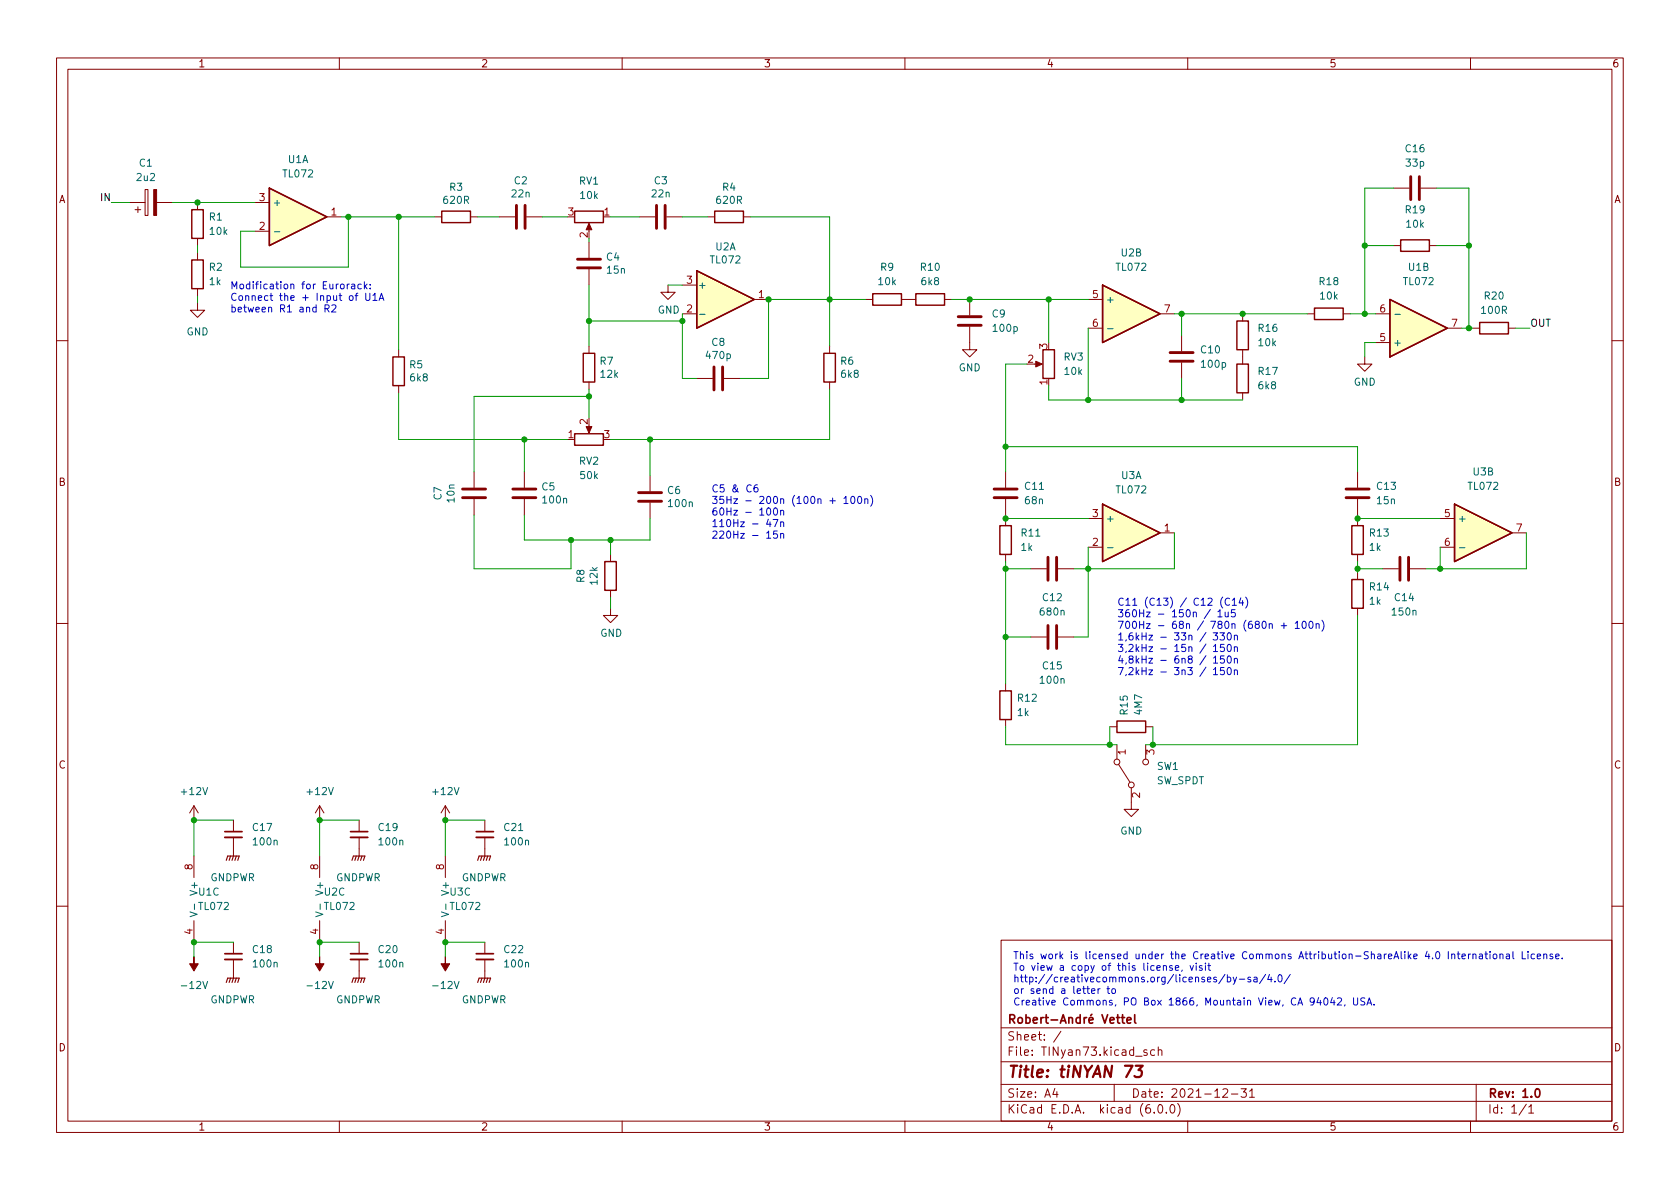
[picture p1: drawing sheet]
<svg xmlns="http://www.w3.org/2000/svg" width="297mm" height="210mm" viewBox="0 0 297 210" stroke-linecap="round" stroke-linejoin="round" font-family="sans-serif">
<g fill="none" stroke="#840000" stroke-width=".18">
<path d="M10 10.2h277v190.1h-277zM12 12.2h273v186.1h-273zM60 10.2v2M110 10.2v2M160 10.2v2M210 10.2v2M260 10.2v2M22.9 35.8h2.8M23.9 37.1h1M24.4 36.6v1M25.7 33.5h.5v4.6h-.5zM27.7 35.8h2.8"/>
<path d="M34.9 35.8v1.3M45.1 35.8h2.5M57.8 38.3h2.5M76.8 38.3h1.3M83.2 38.3h1.3M88.3 38.3h2.8M93.1 38.3h2.8M104.1 39.9v1M113 38.3h2.8M117.9 38.3h2.7M125.1 38.3h1.3M131.4 38.3h1.3"/>
<path d="M246.4 33.3h2.8M251.2 33.3h2.8M34.9 53.6v1.3h1.3l-1.3 1.2-1.2-1.2h1.2M34.9 42.2v1.2M34.9 44.7v1.3M34.9 51v1.3M45.1 40.9h2.5M104.1 42.8v2.8M104.1 47.6v2.8M118.1 50.4v1.3h1.3l-1.3 1.3-1.3-1.3h1.3M120.6 55.5h2.6M120.6 50.4h2.6"/>
<path d="M133.3 53h2.6M153 53h1.3M159.4 53h2.5M167 53h1.3M171.4 57.8v4h1.3l-1.3 1.3-1.2-1.3h1.2M171.4 53v2.7M192.4 53h2.5M192.4 58h2.5M205.1 55.5h2.5M208.9 59.3v2.8M219.7 55.5v1.3M231.1 55.5h1.3"/>
<path d="M237.5 55.5h1.3M243.2 55.5h2.5M246.4 43.4h1.2M252.7 43.4h1.3M255.9 58h2.5M260.3 58h1.3M266.7 58h1.3M10 60.2h2M70.5 61.8v1.3M70.5 68.2v1.3M104.1 61.2v1.3M104.1 67.6v1.2"/>
<path d="M104.1 75.2v1M123.2 66.9h2.8M128 66.9h2.8M146.7 61.2v1.3M146.7 67.6v1.2M182.9 64.4h1M208.9 64.1v2.8M219.7 61.8v2.6M219.7 69.5v1.2M241.3 63.1v1.3h1.3l-1.3 1.3-1.3-1.3h1.3M243.2 60.6h2.5M285 60.2h2"/>
<path d="M83.8 83.4v2.8M83.8 88.3v2.8M92.7 83.4v2.8M92.7 88.3v2.8M107.9 98v1.3M114.9 84.1v2.8M114.9 88.9v2.8M177.8 83.4v2.8M177.8 88.3v2.8M177.8 91.7v1.3M177.8 98v1.3M192.4 91.7h2.5"/>
<path d="M192.4 96.8h2.5M205.1 94.2h2.5M240 83.4v2.8M240 88.3v2.8M240 91.7v1.3M240 98v1.3M254.6 91.7h2.6M254.6 96.8h2.6M267.3 94.2h2.6M10 110.2h2M107.9 107.6v1.2h1.3l-1.3 1.3-1.2-1.3h1.2M107.9 104.4v1.3"/>
<path d="M182.2 100.6h2.8M182.2 112.6h2.8M187.1 100.6h2.8M187.1 112.6h2.8M240 101.2v1.3M240 107.6v1.2M244.5 100.6h2.8M249.3 100.6h2.8M285 110.2h2M177.8 120.9v1.3M177.8 127.2v1.3M196.2 128.5h1.3"/>
<path d="M197.5 131.7v2.5M197.7 135.1l2.1 3.2M200 139.3v3.8h1.3l-1.3 1.3-1.2-1.3h1.2M202.6 131.7v2.5M202.6 128.5h1.2M34.3 142.5l-.8 1.3M34.3 142.5v2.5M34.3 151.4v3.8M34.3 142.5l.8 1.3M41.3 145v2.1M41.3 148.1v3.3M56.5 142.5l-.7 1.3"/>
<path d="M56.5 142.5v2.5M56.5 151.4v3.8M56.5 142.5l.8 1.3M63.5 145v2.1M63.5 148.1v3.3M78.7 142.5l-.7 1.3M78.7 142.5v2.5M78.7 151.4v3.8M78.7 142.5l.8 1.3M85.7 145v2.1M85.7 148.1v3.3M10 160.2h2"/>
<path d="M34.3 162.8v3.8M41.3 166.6v2.1M41.3 169.7v3.3M56.5 162.8v3.8M63.5 166.6v2.1M63.5 169.7v3.3M78.7 162.8v3.8M85.7 166.6v2.1M85.7 169.7v3.3M177 166.3h108v32h-108zM285 160.2h2M60 198.3v2"/>
<path d="M110 198.3v2M160 198.3v2M177 194.8h108M177 191.8h108M177 187.8h108M177 181.8h108M186.5 192.5l-.4 1h1M186.9 193v1M187.6 182.4l-1.3 1.9M197 191.8v3M202.8 185.7l-.4-.1-.2 .2 .1 .3 .5 .1v.4h-.6M204.1 196.7v.1"/>
<path d="M204.1 185.7l-.4-.1-.3 .3v.4l.2 .3h.5M204.8 185.8l.2-.2 .4 .1v.9M204.8 185.1v1.5M204.9 195.4l.2-.1a.81 .81 0 0 1 .6 .7 .81 .81 0 0 1-.3 .8h-.2a.81 .81 0 0 1-.6-.6 .81 .81 0 0 1 .3-.8zM206.2 196.7v.1M207.1 195.4l.1-.1a.81 .81 0 0 1 .6 .7 .81 .81 0 0 1-.3 .8h-.1a.81 .81 0 0 1-.6-.6 .81 .81 0 0 1 .3-.8zM208.2 195.1a1.72 1.72 0 0 1 0 2.3M210 198.3v2M216.2 192.7l.6-.2 .2 .2 .1 .3-1 1h1M217.7 193.5h1.2M219.4 192.5h1l-.5 .6 .4 .1v.7l-.2 .1h-.5l-.2-.1M220.9 193l.5-.5v1.5"/>
<path d="M220.9 194h.9M260 198.3v2M261 191.8v6.5M269.9 195.3l-1.3 1.9M270.3 195.8l.4-.5v1.5M270.3 196.8h.9"/>
<circle cx="197.5" cy="134.7" r=".51"/>
<circle cx="200" cy="138.8" r=".51"/>
<circle cx="202.6" cy="134.7" r=".51"/>
</g>
<g fill="none" stroke="#840000" stroke-width=".3">
<path d="M39.8 147.1h3M62 147.1h3M84.2 147.1h3M39.8 168.7h3M62 168.7h3M84.2 168.7h3M181.4 179.4v1.5M184.1 179.9v1M184.5 179.9l-.3 .1-.1 .2M184.8 179.9h.5M185 179.4v1.3l.3 .2M189 179.9v1"/>
<path d="M191 179.4v1.5M191.7 179.9v1M192.1 179.9l-.3 .1-.1 .2M193.1 179.4l-.3 .2M194.8 179.4l.5 1.5 .5-1.5M197.4 179.9h.6M197.6 179.4v1.3l.4 .2M198.3 179.9h.5M198.5 179.4v1.3l.3 .2M200.6 179.4v1.3l.2 .2M178.6 180.2l.7-.1 .1-.2-.1-.3-.2-.2h-.5v1.5M178.9 180.2l.5 .7"/>
<path d="M180.1 180.1l.2-.2 .4 .2 .1 .5-.2 .3h-.3l-.2-.1zM181.4 180l.4-.1 .3 .3v.4l-.1 .3h-.6M182.7 180.4l.7-.1-.1-.3-.4-.1-.2 .2 .1 .8h.5M185.8 180.4h1.2M187.5 180.9l.5-1.5 .5 1.5M187.6 180.5h.7M189 180.1l.2-.2 .4 .1v.9M191 180l-.4-.1-.3 .3v.4l.1 .3h.6M192.6 180.4l.7-.1-.1-.3-.4-.1-.2 .2v.8h.6M196.3 180.4l.7-.1-.1-.3-.4-.1-.2 .2v.8h.6M199.3 180.4l.7-.1-.1-.3-.4-.1-.2 .2v.8h.6M271.6 192.6l.2-.1a.82 .82 0 0 1 .6 .7 .82 .82 0 0 1-.3 .8h-.2a.81 .81 0 0 1-.6-.6 .81 .81 0 0 1 .3-.8z"/>
</g>
<path d="M198.9 188.5h1.3l-1.1 2M200.8 188.5h1.2l-.7 .7h.3l.2 .2 .1 .2-.2 .7-.3 .2h-.6l-.2-.2" fill="none" stroke="#840000" stroke-width=".4"/>
<g fill="none" stroke="#840000" stroke-width=".25">
<path d="M33.9 37.1h2v5.1h-2zM47.6 33.3l10.2 5-10.2 5.1zM78.1 37.3h5.1v2.1h-5.1zM101.6 37.3h5.1v2.1h-5.1zM126.4 37.3h5v2.1h-5zM33.9 46h2v5h-2zM123.2 47.9l10.1 5.1-10.1 5zM154.3 51.9h5.1v2.1h-5.1zM161.9 51.9h5.1v2.1h-5.1zM194.9 50.4l10.2 5.1-10.2 5.1zM218.7 56.8h2v5h-2zM232.4 54.5h5.1v2h-5.1z"/>
<path d="M245.7 53l10.2 5-10.2 5.1zM247.6 42.4h5.1v2h-5.1zM261.6 57h5.1v2h-5.1zM69.5 63.1h2v5.1h-2zM101.6 76.7h5.1v2h-5.1zM103.1 62.5h2.1v5.1h-2.1zM145.7 62.5h2v5.1h-2zM184.4 61.8h2v5.1h-2zM218.7 64.4h2v5.1h-2zM106.9 99.3h2.1v5.1h-2.1zM176.8 93h2v5h-2zM194.9 89.1l10.2 5.1-10.2 5.1z"/>
<path d="M239 93h2v5h-2zM257.2 89.1l10.1 5.1-10.1 5.1zM239 102.5h2v5.1h-2zM176.8 122.2h2v5h-2zM197.5 127.5h5.1v2h-5.1z"/>
</g>
<g fill="none" stroke="#840000" stroke-width=".51">
<path d="M91.3 36.3v4.1M92.8 36.3v4.1M116.1 36.3v4.1M117.6 36.3v4.1M249.4 31.2v4.1M251 31.2v4.1M102.1 47.4h4.1M102.1 45.8h4.1M169.4 57.5h4.1M169.4 56h4.1M126.2 64.9v4.1M127.8 64.9v4.1"/>
<path d="M206.9 63.9h4M206.9 62.4h4M81.8 88h4.1M81.8 86.5h4.1M90.7 88h4M90.7 86.5h4M112.9 88.6h4.1M112.9 87.1h4.1M175.8 88h4M175.8 86.5h4M185.3 98.5v4.1M186.8 98.5v4.1"/>
<path d="M238 88h4.1M238 86.5h4.1M247.5 98.5v4.1M249 98.5v4.1M185.3 110.6v4.1M186.8 110.6v4.1"/>
</g>
<path d="M48.5 41h1M123.7 55.6h1M195.8 58.1h1M246.6 55.6h1M195.8 96.9h1M258.1 96.9h.9M34.4 159.9v.9M56.6 159.9v.9M78.8 159.9v.9M33.6 161.3l1.3 .4-1.3 .4M55.8 161.3l1.3 .4-1.3 .4M78 161.3l1.3 .4-1.3 .4" fill="none" stroke="#006464" stroke-width=".18"/>
<path d="M39.8 148.1h3M62 148.1h3M84.2 148.1h3M39.8 169.7h3M62 169.7h3M84.2 169.7h3" fill="none" stroke="#840000" stroke-width=".33"/>
<g fill="none" stroke="#840000" stroke-width=".2">
<path d="M40 152.1l.3-.7h2l-.3 .7M40.8 151.4l-.3 .7M41.3 151.4l-.3 .7M41.8 151.4l-.3 .7M62.2 152.1l.3-.7h2l-.2 .7M63 151.4l-.3 .7M63.5 151.4l-.3 .7M64 151.4l-.2 .7M84.5 152.1l.2-.7h2l-.2 .7M85.2 151.4l-.2 .7M85.7 151.4l-.2 .7M86.2 151.4l-.2 .7"/>
<path d="M40 173.7l.3-.7h2l-.3 .7M40.8 173l-.3 .7M41.3 173l-.3 .7M41.8 173l-.3 .7M62.2 173.7l.3-.7h2l-.2 .7M63 173l-.3 .7M63.5 173l-.3 .7M64 173l-.2 .7M84.5 173.7l.2-.7h2l-.2 .7M85.2 173l-.2 .7M85.7 173l-.2 .7M86.2 173l-.2 .7"/>
</g>
<g fill="#840000" stroke="#840000" stroke-width=".18">
<path d="M56.5 169.2v1.2h.8l-.8 1.3-.7-1.3h.7z"/>
<path d="M34.3 169.2v1.2h.8l-.8 1.3-.8-1.3h.8z"/>
<path d="M78.7 169.2v1.2h.8l-.8 1.3-.7-1.3h.7z"/>
<path d="M27.2 33.5h.5v4.6h-.5z"/>
<path d="M103.6 75.4h1l-.5 1.2z"/>
<path d="M104.1 39.5l.5 1.1h-1z"/>
<path d="M183.1 63.9l1.2 .5-1.2 .5z"/>
</g>
<g fill="#ffffc2" stroke="#ffffc2" stroke-width=".18">
<path d="M257.2 89.1l10.1 5.1-10.1 5.1z"/>
<path d="M245.7 53l10.2 5-10.2 5.1z"/>
<path d="M47.6 33.3l10.2 5-10.2 5.1z"/>
<path d="M123.2 47.9l10.1 5.1-10.1 5z"/>
<path d="M194.9 89.1l10.2 5.1-10.2 5.1z"/>
<path d="M194.9 50.4l10.2 5.1-10.2 5.1z"/>
</g>
<g fill="none" stroke="#0000c2" stroke-width=".18">
<path d="M57.5 54.6l.6-.1 .1-.2-.1-.3-.6-.1v1.3M57.8 54.6l.4 .6M58.7 54l.5-.1 .2 .4-.8 .9h.8M61.4 50.2v.9M61.8 50.2l-.4 .3M62.2 50.3h.5v.8M62.7 50.5l-.4 .1-.2 .2 .2 .3 .4-.1M62.8 52.3h.5M63.3 51.9l-.3 .1v1.1M63.9 50.3l-.4-.1-.2 .3 .1 .5h.5M64.4 49.8v1.3M64.5 50.6l.4 .5"/>
<path d="M64.7 51.9v1l.2 .2h.2l.3-.2v-1M64.9 50.2l-.5 .5M65.5 51v.1M65.5 50.3v.1M65.9 52.2l.4-.3v1.2M65.9 53.1h.8M67 53.1l.4-1.2 .5 1.2M67.1 52.8h.6M133.9 85.7l-.4 .1a.86 .86 0 0 0 0 1.2l.5-.1v-.4l-.2-.3h-.3l-.2 .3M135.5 94.3l.4-.4v1.3M135.5 95.2h.8M135.7 89.9l.1-.1a.68 .68 0 0 1 .5 .7 .68 .68 0 0 1-.5 .6l-.1-.1-.2-.4z"/>
<path d="M135.8 91.8l-.3 .9h.8M136.1 92.3v.8M136.7 91.9h.8l-.5 1.2M136.9 89.9l.2-.1a.68 .68 0 0 1 .4 .7 .68 .68 0 0 1-.4 .6 .84 .84 0 0 1-.2-1.2zM137.4 93.9h-.6v.6l.1-.1 .5 .1 .1 .1-.1 .5-.2 .1-.4-.1M138 90.4l.2-.2 .3 .1 .1 .8M138 92.4l.2-.1h.3l.1 .8M138 94.5l.2-.2 .3 .1 .1 .8M138 90.2v.9M138 92.3v.8M138 94.3v.9M146.7 88.6h1"/>
<path d="M149.2 88.1l.4-.3v1.2M149.2 89h.7M150.6 87.8h.1a.68 .68 0 0 1 .5 .6 .68 .68 0 0 1-.5 .6 .84 .84 0 0 1-.1-1.2zM151.8 87.9l.1-.1a.68 .68 0 0 1 .5 .6 .68 .68 0 0 1-.5 .6l-.1-.1-.2-.3zM152.9 88.3l.2-.1 .3 .1v.7M152.9 88.2v.8M153.9 87.6a1.46 1.46 0 0 1 0 1.9M214 107.8l-1.1 1.6M214.5 111.9h.8l-.4 .5 .3 .1v.6l-.2 .1-.5-.1M214.6 114.3l.3-.4v1.3M214.6 116.4l.3-.4v1.3M214.6 118.4l.3-.4v1.3"/>
<path d="M214.6 115.2h.7M214.6 117.3h.7M214.6 119.3h.7M215.3 108.2l.4-.4v1.3M215.3 109.1h.8M215.7 111.9h.8l-.4 .5 .3 .1v.6l-.2 .1-.5-.1M216.2 105.6a1.46 1.46 0 0 0 0 1.9M216.4 113.9h-.6v.7l.1-.2 .5 .1 .1 .2-.1 .4-.2 .1-.4-.1M216.4 116h-.6v.6l.1-.1h.5l.1 .2-.1 .4-.2 .2-.4-.2M216.4 118h-.6v.6l.1-.1 .5 .1 .1 .2-.1 .4-.2 .1-.4-.1M216.6 108.2l.1 .8 .3 .1 .2-.1M217.2 112l.1-.1a.68 .68 0 0 1 .4 .6 .68 .68 0 0 1-.4 .7 .84 .84 0 0 1-.1-1.2z"/>
<path d="M217.2 114l.1-.1a.68 .68 0 0 1 .4 .7 .68 .68 0 0 1-.4 .6 .84 .84 0 0 1-.1-1.2zM217.2 116.1l.1-.1a.68 .68 0 0 1 .4 .6 .68 .68 0 0 1-.4 .7 .84 .84 0 0 1-.1-1.2zM217.2 118.1l.1-.1a.68 .68 0 0 1 .4 .7 .68 .68 0 0 1-.4 .6 .84 .84 0 0 1-.1-1.2zM217.2 108.2v.9M217.4 105.9a.6 .6 0 0 0-.8 .4 .6 .6 0 0 0 .6 .7l.2-.1M217.9 106.1l.3-.3v1.2M217.9 107h.7M218.2 112.4l.2-.1 .3 .1 .1 .8M218.2 114.5l.2-.1h.3l.1 .8M218.2 116.5l.2-.1 .3 .1 .1 .8M218.2 118.6l.2-.1h.3l.1 .8M218.2 112.3v.9"/>
<path d="M218.2 114.4v.8M218.2 116.4v.9M218.2 118.5v.8M218.4 107.8h-.6l-.1 .6 .2-.1 .4 .1 .1 .1v.5l-.2 .1-.5-.1M219.4 105.7l-.3 .9h.8M219.7 106.2v.8M220.2 105.6a1.46 1.46 0 0 1 0 1.9M224.4 110.4l.2-.1h.3l.1 .8M226.5 110.6h1M227 110.2v.9M229 110.2l.4-.3v1.2M229 111.1h.7"/>
<path d="M230.4 109.9h.1a.68 .68 0 0 1 .5 .6 .68 .68 0 0 1-.5 .6 .84 .84 0 0 1-.1-1.2zM231.5 110l.2-.1a.68 .68 0 0 1 .5 .6 .68 .68 0 0 1-.5 .6l-.2-.1-.1-.4zM232.7 110.4l.2-.1h.3v.8M232.7 110.3v.8M233.7 109.7a1.46 1.46 0 0 1 0 1.9M193 175.3l.6-.2-.1-.2-.3-.1-.2 .2 .1 .6h.4M194.1 174.8v.9M194.5 174.8l-.4 .3M195.7 174.8h.5M195.9 174.4v1.1l.3 .2M196.7 174.9l.3-.1 .2 .3v.3l-.2 .3-.3-.1-.1-.2zM207.3 170.8l-.3-.1-.2 .2v.2l.5 .1v.3h-.5"/>
<path d="M207.8 171.2l.6-.2v-.2l-.4-.1-.2 .2 .1 .6h.5M209 171.5l-.1 .3M210.4 170.7l.3 .9 .3-.9M211.5 170.3v.1M211.5 170.7v.9M212.5 170.8l-.3-.1-.2 .2 .1 .2 .4 .1v.3h-.5M213.1 170.3v.1M213.1 170.7v.9M213.6 170.7h.4M213.7 170.3v1.1l.3 .2M216.6 172.3l-1.1 1.6M217 172.9l.4-.1 .2 .2-.1 .6h-.5"/>
<path d="M217 172.4v1.2M218 172.8l.3 .8M218.6 172.8l-.4 1.1-.2 .2M219.1 173.2h1M221.1 172.9l-.3-.1-.2 .2 .1 .2 .4 .1v.3h-.5M221.7 172.9h.5l.1 .7M222.3 173.1l-.5 .1-.1 .1 .1 .3h.5M223.8 172.3l-1.1 1.6M224.4 172.3l-.3 .9h.8M224.7 172.8v.8M225.4 173.5v.1M226.1 172.4h.2a.68 .68 0 0 1 .4 .6 .68 .68 0 0 1-.4 .6 .84 .84 0 0 1-.2-1.2z"/>
<path d="M228.1 172.3l-1.1 1.6M233.2 176.4l-.4 .9h.8M233.5 176.9v.8M234.2 176.5h.2a.68 .68 0 0 1 .4 .6 .68 .68 0 0 1-.4 .6 .84 .84 0 0 1-.2-1.2zM235.6 176.4l-.3 .9h.8M235.9 176.9v.8M236.5 176.6l.5-.1 .2 .3-.8 .9h.8M237.8 177.7l-.1 .2M239.3 176.5v1l.3 .2h.2l.2-.2v-1M241.3 176.5h-.5l-.1 .1v.3l.5 .3 .1 .3-.2 .2h-.5M241.7 177.7l.4-1.2 .4 1.2M241.8 177.4h.6"/>
<path d="M242.9 177.6v.1M257.6 168.7h.5M257.8 168.3v1.1l.3 .1M258.5 169.1l.6-.1-.1-.2-.3-.1-.2 .2 .1 .6h.4M259.6 168.7v.8M260 168.7l-.4 .2M260.4 168.8l.2-.1 .3 .1 .1 .7M260.4 168.7v.8M261.6 168.8h.5v.7M262.1 169l-.4 .1-.2 .1 .2 .3h.4M262.5 168.7h.5M262.7 168.3v1.1l.3 .1"/>
<path d="M263.4 168.3v.1M263.4 168.7v.8M264.1 168.8l.3-.1 .3 .2v.4l-.3 .2h-.3l-.1-.2zM265.2 168.8l.2-.1 .3 .1v.7M265.2 168.7v.8M266.4 168.8h.4l.1 .7M266.9 169l-.4 .1-.2 .1 .2 .3h.4M267.5 168.3v1.1l.2 .1M269.1 168.3v1.2h.6M270.2 168.3v.1M270.2 168.7v.8M271.3 168.8l-.4-.1-.2 .2 .1 .6h.5"/>
<path d="M271.8 169.1l.6-.1-.1-.2-.3-.1-.2 .2 .1 .6h.4M272.9 168.8l.2-.1 .3 .1 .1 .7M272.9 168.7v.8M274.5 168.8l-.3-.1-.2 .2 .1 .2 .4 .1v.3h-.5M275.1 169.1l.6-.1-.1-.2-.4-.1-.1 .2v.6h.5M276.2 169.4v.1"/>
</g>
<g fill="none" stroke="#009600" stroke-width=".18">
<path d="M19.7 35.8h3.2M30.5 35.8h14.6M60.3 38.3h16.5M61.6 38.3v8.9h-19.1v-6.3h2.6M70.5 38.3v23.5M84.5 38.3h3.8M95.9 38.3h4.4M107.9 38.3h5.1M120.6 38.3h4.5M132.7 38.3h14v22.9M246.4 33.3h-5.1v22.2M254 33.3h5.7v24.7"/>
<path d="M34.9 43.4v1.3M34.9 52.3v1.3M104.1 42.2v.6M104.1 50.4v10.8M104.1 56.8h16.5M118.1 50.4h2.5M120.6 55.5v11.4h2.6M153 53h-17.1v13.9h-5.1M168.3 53h24.1M185.4 53v7.6M192.4 58v12.7M207.6 55.5h23.5"/>
<path d="M208.9 55.5v3.8M238.8 55.5h4.4M241.3 43.4h5.1M254 43.4h5.7M258.4 58h1.9M268 58h2.5M70.5 69.5v8.2h29.8M92.7 77.7v5.7M104.1 68.8v5.1M104.1 70.1h-20.3v13.3M114.9 77.7v6.4M146.7 68.8v8.9h-38.8"/>
<path d="M177.8 79h62.2v4.4M181.6 64.4h-3.8v19M185.4 68.2v2.5h34.3M208.9 66.9v3.8M243.2 60.6h-1.9v2.5M83.8 91.1v9.5h17.2v-5.1M92.7 91.1v4.4h22.2v-3.8M107.9 95.5v2.5M177.8 91.1v.6h14.6M177.8 99.3v21.6M192.4 96.8v15.8h-2.5M207.6 94.2v6.4h-17.7"/>
<path d="M240 91.1v.6h14.6M240 99.3v1.9M254.6 96.8v3.8M269.9 94.2v6.4h-17.8M107.9 105.7v1.9M177.8 100.6h4.4M177.8 112.6h4.4M240 100.6h4.5M240 108.8v22.9h-37.4M177.8 128.5v3.2h19.7M196.2 128.5v3.2M203.8 128.5v3.2"/>
<path d="M41.3 145h-7v6.4M63.5 145h-7v6.4M85.7 145h-7v6.4M41.3 166.6h-7v2.6M63.5 166.6h-7v2.6M85.7 166.6h-7v2.6"/>
</g>
<g fill="#009600" stroke="#009600" stroke-width=".18">
<circle cx="171.4" cy="53" r=".46"/>
<circle cx="177.8" cy="91.7" r=".46"/>
<circle cx="177.8" cy="100.6" r=".46"/>
<circle cx="177.8" cy="79" r=".46"/>
<circle cx="177.8" cy="112.6" r=".46"/>
<circle cx="101" cy="95.5" r=".46"/>
<circle cx="259.7" cy="43.4" r=".46"/>
<circle cx="254.6" cy="100.6" r=".46"/>
<circle cx="241.3" cy="55.5" r=".46"/>
<circle cx="259.7" cy="58" r=".46"/>
<circle cx="241.3" cy="43.4" r=".46"/>
<circle cx="240" cy="91.7" r=".46"/>
<circle cx="104.1" cy="56.8" r=".46"/>
<circle cx="104.1" cy="70.1" r=".46"/>
<circle cx="92.7" cy="77.7" r=".46"/>
<circle cx="240" cy="100.6" r=".46"/>
<circle cx="196.2" cy="131.7" r=".46"/>
<circle cx="203.8" cy="131.7" r=".46"/>
<circle cx="107.9" cy="95.5" r=".46"/>
<circle cx="114.9" cy="77.7" r=".46"/>
<circle cx="146.7" cy="53" r=".46"/>
<circle cx="135.9" cy="53" r=".46"/>
<circle cx="120.6" cy="56.8" r=".46"/>
<circle cx="208.9" cy="70.7" r=".46"/>
<circle cx="192.4" cy="70.7" r=".46"/>
<circle cx="192.4" cy="100.6" r=".46"/>
<circle cx="219.7" cy="55.5" r=".46"/>
<circle cx="185.4" cy="53" r=".46"/>
<circle cx="208.9" cy="55.5" r=".46"/>
<circle cx="78.7" cy="166.6" r=".46"/>
<circle cx="78.7" cy="145" r=".46"/>
<circle cx="56.5" cy="145" r=".46"/>
<circle cx="56.5" cy="166.6" r=".46"/>
<circle cx="34.3" cy="145" r=".46"/>
<circle cx="34.3" cy="166.6" r=".46"/>
<circle cx="61.6" cy="38.3" r=".46"/>
<circle cx="70.5" cy="38.3" r=".46"/>
<circle cx="34.9" cy="35.8" r=".46"/>
</g>
<text font-size="2.8" fill="#840000" x="178" y="190.6">Title: tiNYAN 73</text>
<g font-size="2.1" fill="#840000">
<text x="178" y="184">Sheet: /</text>
<text x="178" y="186.7">File: TINyan73.kicad_sch</text>
<text x="178" y="196.9">KiCad E.D.A. kicad (6.0.0)</text>
<text x="178" y="194.1">Size: A4</text>
<text x="200" y="194.1">Date: 2021-12-31</text>
<text x="263" y="194.1">Rev: 1.0</text>
<text x="263" y="196.9">Id: 1/1</text>
</g>
<g font-size="1.8" fill="#840000">
<text x="35" y="11.9">1</text>
<text x="85" y="11.9">2</text>
<text x="135" y="11.9">3</text>
<text x="185" y="11.9">4</text>
<text x="235" y="11.9">5</text>
<text x="285" y="11.9">6</text>
<text x="10.3" y="35.9">A</text>
<text x="285.3" y="35.9">A</text>
<text x="10.3" y="85.9">B</text>
<text x="285.3" y="85.9">B</text>
<text x="10.3" y="135.9">C</text>
<text x="285.3" y="135.9">C</text>
<text x="10.3" y="185.9">D</text>
<text x="285.3" y="185.9">D</text>
<text x="35" y="199.9">1</text>
<text x="85" y="199.9">2</text>
<text x="135" y="199.9">3</text>
<text x="185" y="199.9">4</text>
<text x="235" y="199.9">5</text>
<text x="285" y="199.9">6</text>
</g>
<g font-size="1.8" fill="#006464">
<text x="24.7" y="29.5">C1</text>
<text x="50.9" y="28.8">U1A</text>
<text x="248.6" y="26.9">C16</text>
<text x="248.7" y="29.5">33p</text>
<text x="24.3" y="32">2u2</text>
<text x="50.1" y="31.4">TL072</text>
<text x="79.5" y="33.7">R3</text>
<text x="90.6" y="34.9">22n</text>
<text x="90.9" y="32.6">C2</text>
<text x="102.4" y="32.6">RV1</text>
<text x="102.7" y="35.2">10k</text>
<text x="115.3" y="34.9">22n</text>
<text x="115.7" y="32.6">C3</text>
<text x="127.8" y="33.7">R4</text>
<text x="37" y="39">R1</text>
<text x="37.2" y="41.5">10k</text>
<text x="48.1" y="36.4">+</text>
<text x="78.5" y="36">620R</text>
<text x="126.8" y="36">620R</text>
<text x="248.6" y="37.7">R19</text>
<text x="248.7" y="40.3">10k</text>
<text x="37" y="47.9">R2</text>
<text x="107.2" y="46.1">C4</text>
<text x="125.7" y="46.6">TL072</text>
<text x="126.5" y="44.3">U2A</text>
<text x="155.7" y="47.9">R9</text>
<text x="162.8" y="47.9">R10</text>
<text x="197.5" y="47.9">TL072</text>
<text x="198.3" y="45.3">U2B</text>
<text x="249.1" y="47.9">U1B</text>
<text x="37" y="50.4">1k</text>
<text x="107.4" y="48.4">15n</text>
<text x="123.3" y="51">+</text>
<text x="155.4" y="50.4">10k</text>
<text x="163" y="50.4">6k8</text>
<text x="195.5" y="53.6">+</text>
<text x="233.3" y="50.4">R18</text>
<text x="233.5" y="53">10k</text>
<text x="248.3" y="50.4">TL072</text>
<text x="262.5" y="53">R20</text>
<text x="33" y="59.3">GND</text>
<text x="116.3" y="55.4">GND 2</text>
<text x="175.4" y="56.1">C9</text>
<text x="175.7" y="58.7">100p</text>
<text x="222.6" y="58.7">R16</text>
<text x="262" y="55.5">100R</text>
<text x="72.5" y="65.1">R5</text>
<text x="106.1" y="64.5">R7</text>
<text x="125" y="63.5">470p</text>
<text x="125.9" y="61.2">C8</text>
<text x="148.7" y="64.5">R6</text>
<text x="169.5" y="65.7">GND</text>
<text x="188.1" y="63.7">RV3</text>
<text x="212.4" y="62.5">C10</text>
<text x="212.5" y="65">100p</text>
<text x="222.6" y="61.2">10k</text>
<text x="246.3" y="61.2">+</text>
<text x="72.6" y="67.4">6k8</text>
<text x="106.2" y="66.8">12k</text>
<text x="148.8" y="66.8">6k8</text>
<text x="188.3" y="66.3">10k</text>
<text x="222.6" y="66.3">R17</text>
<text x="222.6" y="68.8">6k8</text>
<text x="239.3" y="68.2">GND</text>
<text x="102.4" y="82.2">RV2</text>
<text x="78.1" y="88.4" transform="rotate(-90 78.1 88.4)">C7</text>
<text x="80.4" y="88.8" transform="rotate(-90 80.4 88.8)">10n</text>
<text x="95.8" y="86.7">C5</text>
<text x="96.1" y="89">100n</text>
<text x="102.7" y="84.7">50k</text>
<text x="118" y="87.3">C6</text>
<text x="118.3" y="89.7">100n</text>
<text x="181.3" y="86.6">C11</text>
<text x="181.3" y="89.1">68n</text>
<text x="197.5" y="87.2">TL072</text>
<text x="198.3" y="84.7">U3A</text>
<text x="243.5" y="86.6">C13</text>
<text x="243.5" y="89.1">15n</text>
<text x="259.7" y="86.6">TL072</text>
<text x="260.5" y="84.1">U3B</text>
<text x="180.6" y="94.9">R11</text>
<text x="195.5" y="92.3">+</text>
<text x="242.2" y="94.9">R13</text>
<text x="257.7" y="92.3">+</text>
<text x="180.6" y="97.4">1k</text>
<text x="242.1" y="97.4">1k</text>
<text x="103.3" y="103" transform="rotate(-90 103.3 103)">R8</text>
<text x="105.6" y="103.3" transform="rotate(-90 105.6 103.3)">12k</text>
<text x="184.4" y="106.3">C12</text>
<text x="242.1" y="106.9">1k</text>
<text x="242.2" y="104.4">R14</text>
<text x="246.7" y="106.3">C14</text>
<text x="106.1" y="112.6">GND</text>
<text x="184" y="108.8">680n</text>
<text x="246.3" y="108.8">150n</text>
<text x="184.4" y="118.4">C15</text>
<text x="180" y="124.1">R12</text>
<text x="184" y="120.9">100n</text>
<text x="179.9" y="126.6">1k</text>
<text x="199.4" y="126.3" transform="rotate(-90 199.4 126.3)">R15</text>
<text x="201.9" y="126.3" transform="rotate(-90 201.9 126.3)">4M7</text>
<text x="204.6" y="136.1">SW1</text>
<text x="32.2" y="140.6">+12V</text>
<text x="54.4" y="140.6">+12V</text>
<text x="76.7" y="140.6">+12V</text>
<text x="204.4" y="138.7">SW_SPDT</text>
<text x="44.8" y="146.9">C17</text>
<text x="44.9" y="149.5">100n</text>
<text x="67" y="146.9">C19</text>
<text x="67.1" y="149.5">100n</text>
<text x="89.2" y="146.9">C21</text>
<text x="89.4" y="149.5">100n</text>
<text x="198.1" y="147.6">GND</text>
<text x="37.1" y="155.8">GNDPWR</text>
<text x="59.3" y="155.8">GNDPWR</text>
<text x="81.6" y="155.8">GNDPWR</text>
<text x="34.9" y="157.9" transform="rotate(-90 34.9 157.9)">V+</text>
<text x="35.1" y="158.4">U1C</text>
<text x="35.3" y="160.9">TL072</text>
<text x="57.1" y="157.9" transform="rotate(-90 57.1 157.9)">V+</text>
<text x="57.4" y="158.4">U2C</text>
<text x="57.5" y="160.9">TL072</text>
<text x="79.4" y="157.9" transform="rotate(-90 79.4 157.9)">V+</text>
<text x="79.6" y="158.4">U3C</text>
<text x="79.7" y="160.9">TL072</text>
<text x="44.8" y="168.5">C18</text>
<text x="44.9" y="171.1">100n</text>
<text x="67" y="168.5">C20</text>
<text x="67.1" y="171.1">100n</text>
<text x="89.2" y="168.5">C22</text>
<text x="89.4" y="171.1">100n</text>
<text x="32.4" y="174.9">-12V</text>
<text x="37.1" y="177.4">GNDPWR</text>
<text x="54.6" y="174.9">-12V</text>
<text x="59.3" y="177.4">GNDPWR</text>
<text x="76.9" y="174.9">-12V</text>
<text x="81.6" y="177.4">GNDPWR</text>
</g>
<g font-size="1.8" fill="#0f0f0f">
<text x="17.9" y="35.5">IN</text>
<text x="270.5" y="57.8">OUT</text>
</g>
<g font-size="1.8" fill="#a90000">
<text x="45.9" y="35.6">3</text>
<text x="45.9" y="40.6">2</text>
<text x="58.6" y="38.1">1</text>
<text x="100.5" y="38.1">3</text>
<text x="106.8" y="38.1">1</text>
<text x="103.9" y="42" transform="rotate(-90 103.9 42)">2</text>
<text x="121.4" y="50.2">3</text>
<text x="134.1" y="52.7">1</text>
<text x="193.2" y="52.7">5</text>
<text x="193.2" y="57.8">6</text>
<text x="205.9" y="55.2">7</text>
<text x="244" y="55.2">6</text>
<text x="256.7" y="57.8">7</text>
<text x="181.8" y="64.1">2</text>
<text x="185.2" y="61.7" transform="rotate(-90 185.2 61.7)">3</text>
<text x="244" y="60.3">5</text>
<text x="185.2" y="68.1" transform="rotate(-90 185.2 68.1)">1</text>
<text x="100.5" y="77.5">1</text>
<text x="103.9" y="75" transform="rotate(-90 103.9 75)">2</text>
<text x="106.8" y="77.5">3</text>
<text x="193.2" y="91.4">3</text>
<text x="205.9" y="94">1</text>
<text x="255.4" y="91.4">5</text>
<text x="268.1" y="94">7</text>
<text x="193.2" y="96.5">2</text>
<text x="255.4" y="96.5">6</text>
<text x="199" y="133.5" transform="rotate(-90 199 133.5)">1</text>
<text x="204.1" y="133.5" transform="rotate(-90 204.1 133.5)">3</text>
<text x="201.5" y="141.1" transform="rotate(-90 201.5 141.1)">2</text>
<text x="34" y="153.8" transform="rotate(-90 34 153.8)">8</text>
<text x="56.3" y="153.8" transform="rotate(-90 56.3 153.8)">8</text>
<text x="78.5" y="153.8" transform="rotate(-90 78.5 153.8)">8</text>
<text x="34" y="165.2" transform="rotate(-90 34 165.2)">4</text>
<text x="56.3" y="165.2" transform="rotate(-90 56.3 165.2)">4</text>
<text x="78.5" y="165.2" transform="rotate(-90 78.5 165.2)">4</text>
</g>
<g font-size="1.8" fill="#0000c2">
<text x="40.6" y="51.1">Modification for Eurorack:</text>
<text x="40.6" y="53.2">Connect the + Input of U1A</text>
<text x="40.6" y="55.2">between R1 and R2</text>
<text x="125.7" y="87.1">C5 &amp; C6</text>
<text x="125.7" y="89.1">35Hz - 200n (100n + 100n)</text>
<text x="125.7" y="91.1">60Hz - 100n</text>
<text x="125.7" y="93.2">110Hz - 47n</text>
<text x="125.7" y="95.2">220Hz - 15n</text>
<text x="197.5" y="107.1">C11 (C13) / C12 (C14)</text>
<text x="197.5" y="109.1">360Hz - 150n / 1u5</text>
<text x="197.5" y="111.2">700Hz - 68n / 780n (680n + 100n)</text>
<text x="197.5" y="113.2">1,6kHz - 33n / 330n</text>
<text x="197.5" y="115.3">3,2kHz - 15n / 150n</text>
<text x="197.5" y="117.3">4,8kHz - 6n8 / 150n</text>
<text x="197.5" y="119.4">7,2kHz - 3n3 / 150n</text>
<text x="179.1" y="169.6">This work is licensed under the Creative Commons Attribution-ShareAlike 4.0 International License.</text>
<text x="179.1" y="171.7">To view a copy of this license, visit</text>
<text x="179.1" y="173.7">http://creativecommons.org/licenses/by-sa/4.0/</text>
<text x="179.1" y="175.7">or send a letter to</text>
<text x="179.1" y="177.8">Creative Commons, PO Box 1866, Mountain View, CA 94042, USA.</text>
</g>
</svg>
